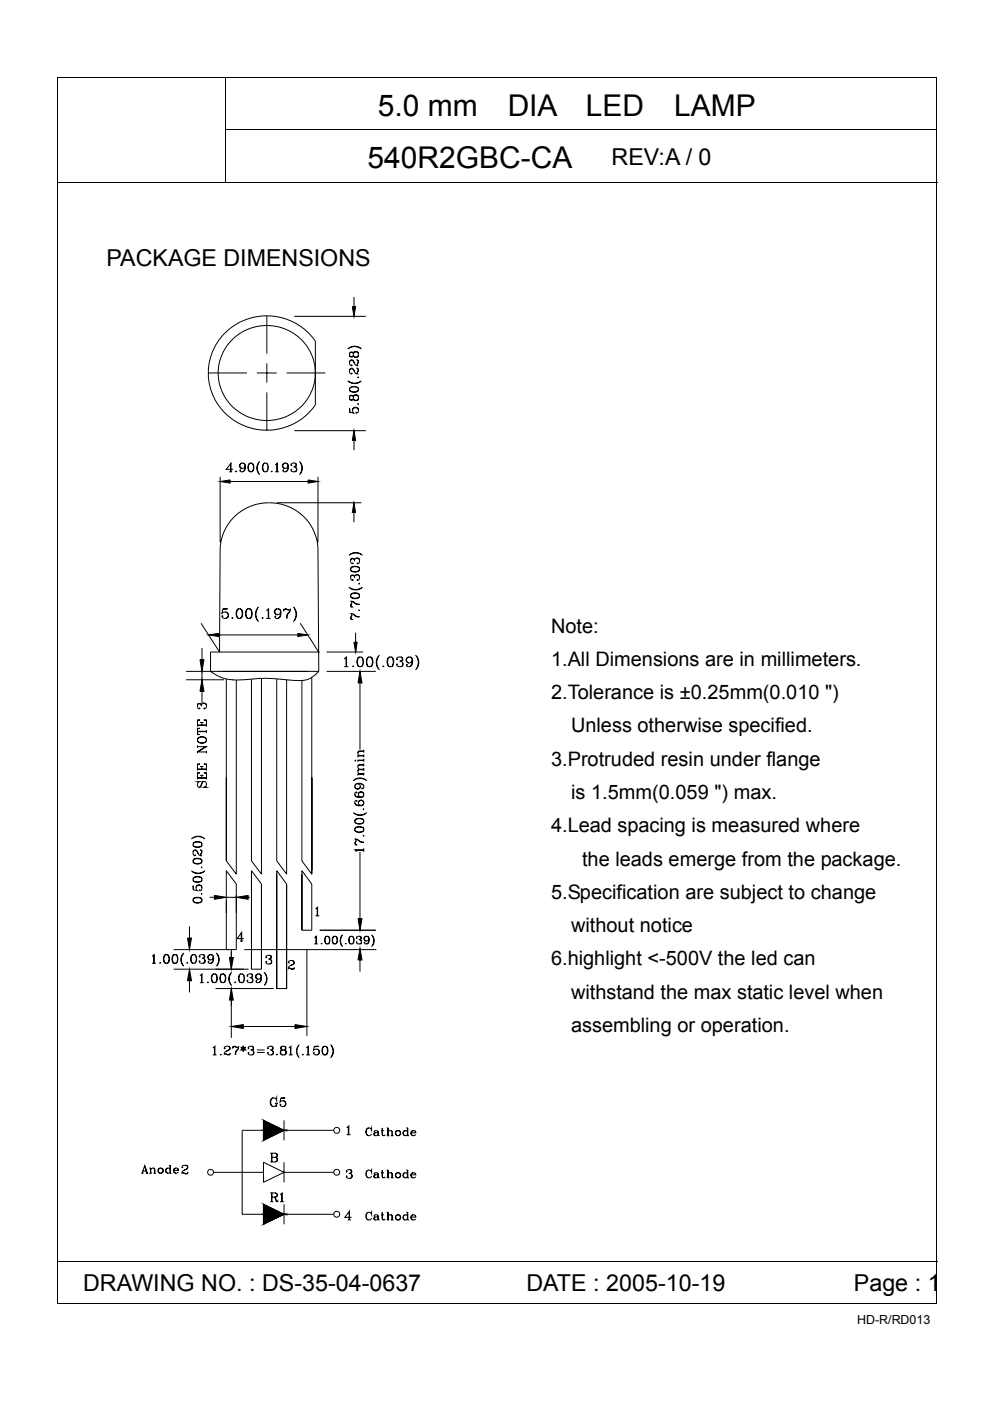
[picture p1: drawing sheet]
<svg xmlns="http://www.w3.org/2000/svg" width="210mm" height="297mm" viewBox="0 0 210 297" stroke-linecap="round" stroke-linejoin="round" font-family="sans-serif">
<path d="M12.1 16.3h.2v.2h-.2zM198.5 16.3h.2v.2h-.2zM12.1 27.4h.2v.2h-.2zM198.5 276.4h.2v.1h-.2z" fill="#000"/>
<g fill="none" stroke="#000" stroke-width=".21">
<path d="M12.1 16.4h186.4M12.2 16.5v10.9M47.9 16.5v10.9M198.6 16.5v10.9M12.1 38.6h186.6M12.2 27.6v10.9M12.2 38.7v228.6M47.8 27.5h150.9M47.9 27.6v10.9M198.6 27.6v10.9M198.6 38.7v228.6M12.1 267.4h186.6"/>
<path d="M12.1 276.5h186.4M12.2 267.5v9M198.6 267.5v9"/>
</g>
<path d="M22.8 60.8h73.6v203.2h-73.6z" fill="#fff"/>
<g fill="none" stroke="#000" stroke-width=".21">
<path d="M44.2 79.1h8.2M47.5 70.8a12.7 12.7 0 0 1 11.2-3.7 12.6 12.6 0 0 1 8.2 5.2v13.6a12.5 12.5 0 0 1-13.5 4.9 12.5 12.5 0 0 1-9.2-11 12.1 12.1 0 0 1 3.3-9zM49.4 71.8a10.2 10.2 0 0 1 13.5-.7 10.2 10.2 0 0 1 2.4 13.3 10.4 10.4 0 0 1-9.8 4.7 10.4 10.4 0 0 1-8.6-6.7 9.9 9.9 0 0 1 2.5-10.6zM54.5 79.1h4.2M56.6 67v8M56.6 77v4.1M60.8 79.1h8.2M62.4 67.1h15.2M73.7 74a1.98 1.98 0 0 1 2.9 0M73.9 73.8l1.1-.3 1.5 .3M74.1 78.5l.4-.3a.72 .72 0 0 1 .7 .7M74.1 76.8l.4-.4a.78 .78 0 0 1 .7 .7"/>
<path d="M74.1 75.3l.1 .3 .5 .1a.62 .62 0 0 0 0-1.1h-.3a.6 .6 0 0 0-.2 .9l.5 .1 .2-.3M74.1 75l.3-.3h.3l.2 .3M74.5 79.2h.2l-.2 .1a.62 .62 0 0 1-.4-.7 .62 .62 0 0 1 .6-.5l.3 .3a.88 .88 0 0 0 1 .9M74.5 77.4h.2l-.2 .1a.59 .59 0 0 1-.4-.7 .59 .59 0 0 1 .7-.4l.2 .3a.88 .88 0 0 0 1 .8M74.7 65h.7l-.3 2.1zM74.9 75l.4-.5a.63 .63 0 0 1 .7 .7 .63 .63 0 0 1-.7 .6l-.4-.5M74.9 75.3l.4 .4h.3l.4-.4M74.9 75l.4-.4 .5 .1 .2 .3M75.1 63v2M75.5 78.1l.5 .2-.3 .7M75.5 76.3l.5 .2-.3 .8M75.7 78.1l.2 .2-.2 .7 .1 .3"/>
<path d="M75.7 76.3l.2 .3-.2 .7 .1 .2M48.9 98.4v1.6M49.4 99.5h-1.4l1-1.3v1.8M50 99.8v.2zM51.3 98.2l-.2 .1a.56 .56 0 0 0-.2 .6 .56 .56 0 0 0 .4 .4M51.5 98.2a1.11 1.11 0 0 1-.1 1.8M51.9 98.8a.6 .6 0 0 1-.8 .5 .6 .6 0 0 1-.3-.9 .6 .6 0 0 1 1-.1 1 1 0 0 1 .3 1.1 1 1 0 0 1-1 .6l-.2-.2v-.2v.2M53.1 98.2a1.06 1.06 0 0 0 0 1.8h.2a1.05 1.05 0 0 0 0-1.8h-.2a1.19 1.19 0 0 0 0 1.8M53.3 98.2a1.15 1.15 0 0 1 0 1.8M54.9 98l-.4 1.1 .4 1.4M55.1 97.8a1.86 1.86 0 0 0 0 2.8M56.2 98.2a1.06 1.06 0 0 0 0 1.8h.1a1.05 1.05 0 0 0 0-1.8h-.1a1.19 1.19 0 0 0 0 1.8"/>
<path d="M56.3 98.2a1.19 1.19 0 0 1 0 1.8M56.6 83.2v8M57.6 99.8v.2zM58.3 98.5l.5-.3v1.8M58.7 98.3v1.7M60.4 98.2l-.2 .1a.56 .56 0 0 0-.2 .6 .56 .56 0 0 0 .4 .4M60.6 98.2a1.09 1.09 0 0 1-.1 1.8M61 98.8a.6 .6 0 0 1-.7 .5 .6 .6 0 0 1-.4-.9 .6 .6 0 0 1 1-.1 .99 .99 0 0 1 .3 1.1 .99 .99 0 0 1-1 .6l-.2-.2v-.2v.2M61.8 98.5v.2v-.3a.72 .72 0 0 1 1 0v.5l-.6 .1M62.4 91.3h15.2M62.5 98.2a.43 .43 0 0 1 .2 .7l-.2 .1 .2 .1a.51 .51 0 0 1 .2 .5 .51 .51 0 0 1-.4 .4l-.7-.1-.1-.2 .1-.2v.2M62.8 99.1a.57 .57 0 0 1-.3 .9"/>
<path d="M63.5 97.8a1.9 1.9 0 0 1 0 2.8M63.6 98l.4 1.1-.1 .7-.3 .7M73.7 80.7a1.98 1.98 0 0 0 2.9 0M73.9 80.9l1.1 .3 1.5-.3M74.1 84.5l.1 .3 .5 .1a.62 .62 0 0 0 0-1.1h-.3a.6 .6 0 0 0-.2 .9 .48 .48 0 0 0 .7-.2M74.1 84.2l.3-.3 .4 .1 .1 .2M74.1 82.7a1.1 1.1 0 0 0 1.9 0v-.2a.78 .78 0 0 0-1.1-.5l-.7 .2-.1 .5a1.25 1.25 0 0 0 1.9 0M74.1 82.5a1.18 1.18 0 0 1 1.9 0M74.2 87.4l-.1-.9v.9l.9 .2a.67 .67 0 0 1-.2-1 .67 .67 0 0 1 1.1 0 .67 .67 0 0 1-.3 1l-.1-.1h.1M74.7 86.9l.1-.2a.68 .68 0 0 1 1.2 .2M74.9 84.2l.4-.5a.63 .63 0 0 1 .7 .6 .63 .63 0 0 1-.7 .6l-.4-.4M74.9 84.5l.4 .4h.3l.4-.4"/>
<path d="M74.9 84.2l.4-.4h.3l.4 .4M75.1 91.3l.3 2.1h-.7zM75.1 93.4v2M75.8 85.6h.2zM75.8 80h.2zM46.7 102.1l2.1-.4v.7zM46.7 101.1v13.9M48.6 100h.6M48.8 102.1h16.5M58.3 100h.8M58.7 106.6h17.9M65.3 101.7l2.1 .4-2.1 .3z"/>
<path d="M67.4 101.1v13.9M74 117.8a1.97 1.97 0 0 1 2.9 0M74.2 117.6l1-.4 .9 .1 .6 .3M74.3 118.7l.3-.2 .5 .1 .1 .1a.54 .54 0 0 1 .5-.4 .54 .54 0 0 1 .5 .4l-.1 .7-.2 .1-.2-.1h.2M75 106.6l.4 2.1h-.7zM75 108.7v2M75.2 119l-.1-.5-.2-.1a.58 .58 0 0 0-.6 .5 .58 .58 0 0 0 .5 .6l.1-.1h-.2M75.3 118.5l.6-.1 .3 .3M42.4 139.9h.8l-.4 2.4zM42.6 132.1l3.9 6.1 .2-21.6a10.2 10.2 0 0 1 10.3-10 10.2 10.2 0 0 1 10.4 10l.2 25.7M42.8 137.4v2.5M44.2 134.6l2.1-.3v.7z"/>
<path d="M46.3 134.6h16.8M47.3 129.2l1-.1h-1l-.2 .9a.75 .75 0 0 1 1.1-.2 .75 .75 0 0 1 0 1.2 .75 .75 0 0 1-1.1-.3l.1-.2v.2M47.9 129.8a.72 .72 0 0 1 .5 .6 .72 .72 0 0 1-.5 .7M49.3 130.9v.2zM50.7 129.1a1.09 1.09 0 0 0-.5 1.6 .63 .63 0 0 0 .6 .4 .63 .63 0 0 0 .6-.4 1.67 1.67 0 0 0-.2-1.5l-.5-.1a1.31 1.31 0 0 0 0 2M50.9 129.1a1.31 1.31 0 0 1 0 2M52.7 129.1l-.3 .1a1.32 1.32 0 0 0 .3 1.9h.2a1.32 1.32 0 0 0 .3-1.9l-.5-.1a1.28 1.28 0 0 0 0 2M52.9 129.1a1.31 1.31 0 0 1 0 2M54.7 128.9l-.4 1.1 .1 .9 .3 .7M54.9 128.7a2.09 2.09 0 0 0 0 3.1M55.6 131h.2zM56.5 129.5l.5-.4v2"/>
<path d="M56.5 131.1h.9M56.9 129.2v1.9M58.8 129.1l-.2 .1a.66 .66 0 0 0-.3 .6 .66 .66 0 0 0 .5 .5M59 129.1a1.22 1.22 0 0 1-.1 2M59.5 129.8a.67 .67 0 0 1-.9 .5 .67 .67 0 0 1-.4-1 .67 .67 0 0 1 1.1-.1 1.12 1.12 0 0 1 .3 1.2 1.12 1.12 0 0 1-1 .7l-.3-.3 .1-.2v.2M60.2 129.5l.3-.4 .7 .2h.2l.2-.2a1.64 1.64 0 0 1-.6 1.2l-.1 .8M60.2 129.1v.5M60.3 129.3l.4-.1 .5 .1M61.5 129.6a1.52 1.52 0 0 0-.7 1.5M62.2 128.7a2.05 2.05 0 0 1 0 3.1M62.4 128.9l.4 1.1-.1 .9-.3 .7M63.1 134.3l2.1 .3-2.1 .4z"/>
<path d="M63.7 132.1l3.9 6.1M67.6 138.2h.1M67.6 138.2h-23v4.1a9.2 9.2 0 0 0 7.1 1.8 37.7 37.7 0 0 1 10.8 .2 5.1 5.1 0 0 0 5.1-2M69.2 138.2h7.8M73 139.7l.5-.4v2.1M73.4 139.4v2M74 124.5a1.97 1.97 0 0 0 2.9 0M74.2 124.7l1 .3 1.5-.3M74.3 126.4a1.1 1.1 0 0 0 1.9 0l-.1-.4-.7-.3a.82 .82 0 0 0-1.1 .5v.2a1.25 1.25 0 0 0 1.9 0M74.3 126.2a1.18 1.18 0 0 1 1.9 0M74.3 122.3l.3-.3h.3l.3 .3v-.2a.52 .52 0 0 1 .6-.3 .52 .52 0 0 1 .4 .5l-.1 .6-.4 .1h.2M74.3 120.8a1.1 1.1 0 0 0 1.9 0v-.2a1 1 0 0 0-1.5-.5l-.3 .2-.1 .5a1.21 1.21 0 0 0 1.9 0"/>
<path d="M74.3 120.6a1.21 1.21 0 0 1 1.9 0M74.3 131.3h.6M74.3 128.7h.6M74.6 130.5l-.2 .4 .1 .3M74.6 127.8l-.2 .4 .1 .4M74.9 130.2a1.31 1.31 0 0 0 1.3 .6M74.9 127.6a1.31 1.31 0 0 0 1.3 .6M75 136.2h.7l-.3 2zM75.2 122.5l-.1-.5-.5-.1a.61 .61 0 0 0-.3 .6 .61 .61 0 0 0 .5 .5v-.1l-.1 .1M75.3 122l.6-.1 .3 .4M75.4 134.1v4.1M76.1 123.8h.1z"/>
<path d="M76.1 129.3v.2zM76.2 130.7a2.27 2.27 0 0 1-1.6-.6h-.3l.3 .2-.3 .8 .4 .2M76.2 128.1a1.62 1.62 0 0 1-1.3-.5l-.6-.1 .3 .1-.3 .8 .4 .3M76.3 139.3a1.09 1.09 0 0 0-.5 1.6 .63 .63 0 0 0 .6 .5 .63 .63 0 0 0 .6-.5 1.02 1.02 0 0 0-.7-1.6 1.31 1.31 0 0 0 0 2.1M76.5 139.3a1.31 1.31 0 0 1 0 2.1M78.3 139.3a.9 .9 0 0 0-.6 1.2l.1 .4a.65 .65 0 0 0 .6 .5 .65 .65 0 0 0 .6-.5 1.02 1.02 0 0 0-.7-1.6 1.28 1.28 0 0 0 0 2.1M78.5 139.3a1.31 1.31 0 0 1 0 2.1M80.3 139.1l-.4 1.2 .1 .9 .3 .6M80.5 138.9a2.09 2.09 0 0 0 0 3.1M82.7 139.3a1.09 1.09 0 0 0-.5 1.6 .63 .63 0 0 0 .6 .5 .63 .63 0 0 0 .6-.5 1.02 1.02 0 0 0-.7-1.6 1.31 1.31 0 0 0 0 2.1M82.9 139.3a1.28 1.28 0 0 1 0 2.1M84.2 139.7v.2v-.4a.85 .85 0 0 1 1.2 .1l-.1 .5-.6 .1"/>
<path d="M85 139.3a.48 .48 0 0 1 .2 .8l-.2 .1a.6 .6 0 0 1 .5 .6 .6 .6 0 0 1-.5 .6l-.7-.1-.2-.4 .1-.1v.1M86.7 139.3l-.2 .1a.66 .66 0 0 0-.3 .6 .66 .66 0 0 0 .5 .6M86.9 139.3a1.23 1.23 0 0 1-.1 2.1M87.4 140a.67 .67 0 0 1-.9 .5 .67 .67 0 0 1-.3-1 .67 .67 0 0 1 1-.1 1.12 1.12 0 0 1 .3 1.2 1.12 1.12 0 0 1-1 .8l-.2-.1v-.4v.2M88.1 138.9a2.05 2.05 0 0 1 0 3.1M88.3 139.1l.4 1.2-.1 .9-.3 .6M39.5 142.3h28.1M39.5 144.1h8M41.9 158.3h1.9l-1.7 1.1M41.9 157a1 1 0 0 0 1 .6 1 1 0 0 0 .9-.8 .99 .99 0 0 0-1-.6 .99 .99 0 0 0-.9 .8 1.11 1.11 0 0 0 1.9 0M41.9 156.8a1.11 1.11 0 0 1 1.9 0M41.9 154.5l.5-.1h-.5v1.3h.5h-.5"/>
<path d="M41.9 152.7h.5h-.5v1.4M41.9 149.5a.43 .43 0 0 1 .4-.3 .43 .43 0 0 1 .4 .3l.1-.2a.54 .54 0 0 1 .5-.3 .54 .54 0 0 1 .5 .5l-.1 .6-.3 .2-.2-.1h.2M41.9 159.4h1.9M41.9 158v.6M41.9 155.1h1.9M41.9 155h1.9M41.9 153.8h1.9M41.9 153.7h1.9M42.4 153.2h.7M42.7 149.8l-.1-.6-.5-.1a.63 .63 0 0 0-.2 .7 .63 .63 0 0 0 .4 .5l.1-.1h-.2M42.8 153.2v.5M42.8 144.1l.4 2.5h-.8z"/>
<path d="M42.8 144.1h.1M42.8 142.3v1.8M42.8 146.6v2.5M42.9 149.2l.5-.1 .4 .4M43.6 158.3l-1.7 1.1v.3M43.8 152.7h-.6h.6v1.4M43.8 154.8v.6M43.8 159.2v.5M46.3 142.3h.1M48 144v38.5l2.1 2.8v-41.1M49.2 144.1h.1M55.4 143.8v41.5l-2.1-2.8v-38.5"/>
<path d="M58.7 144v38.5l2.1 2.8v-41.2M66.1 143.6v41.7l-2.1-2.8v-38.2M69.3 142.3h10.4M73 141.4h.9M74.9 141.2v.2zM76.3 142.3l.5 2.5h-.9zM76.3 144.8v14.2M77.1 159.2h-1a.58 .58 0 0 0 0 1M77.1 159.3h-1l-.2 .3M77.1 159v.6M77.1 159.9v.6M81.2 141.3h.2z"/>
<path d="M85.3 140.4a.62 .62 0 0 1-.3 1M40.6 177.9a1.98 1.98 0 0 1 2.9 0M40.7 177.7l1.1-.3 .9 .1 .6 .2M40.9 179.1a1.02 1.02 0 0 0 1.6 .5 .57 .57 0 0 0 .3-.6 .57 .57 0 0 0-.3-.5 .95 .95 0 0 0-1.6 .6 1.21 1.21 0 0 0 1.9 0M40.9 179a1.21 1.21 0 0 1 1.9 0M41.9 163.9h.5h-.5v1.3M41.9 162.1l.5-.1h-.5v1.4M41.9 165h1.9M41.9 164.9h1.9M41.9 163.1h1.9M41.9 163h1.9M42.4 164.4h.7"/>
<path d="M42.4 162.5h.7M42.8 162.5v.5M42.8 164.4v.5M43.1 165.7l-.5 1.1-.5 .1a.68 .68 0 0 1-.2-.7 .68 .68 0 0 1 .5-.5h-.5l.2 .1M43.5 166.8l.3 .1h-.6a.6 .6 0 0 0 .6-.7 .6 .6 0 0 0-.9-.4l-.6 1.1M43.8 163.9h-.6h.6v1.3M43.8 162.1l-.6-.1h.6v1.4M74.9 172.3a1.97 1.97 0 0 0 2.9 0M74.9 165.6a1.97 1.97 0 0 1 2.9 0M75.1 172.4l1 .4 .9-.1 .6-.3M75.1 165.4l1-.4 .9 .1 .6 .3M75.2 176a1.11 1.11 0 0 0 1.9 0v-.2a1.02 1.02 0 0 0-1.5-.5l-.4 .5a1.12 1.12 0 0 0 1.9 .2"/>
<path d="M75.2 175.8a1.23 1.23 0 0 1 1.9 0M75.2 174.2a1.11 1.11 0 0 0 1.9 0v-.2a.82 .82 0 0 0-1-.5l-.8 .3-.1 .4a1.27 1.27 0 0 0 1.9 0M75.2 174a1.2 1.2 0 0 1 1.9 0M75.2 170.2a1.15 1.15 0 0 0 1.9 .1M75.2 168.5a1.18 1.18 0 0 0 1.9 .1M75.2 166.8l.1 .2a.61 .61 0 0 0 .6 .2 .61 .61 0 0 0 .5-.4M75.2 166.6a1.16 1.16 0 0 1 1.9 .1M75.2 161.2h.2zM75.2 179.1h.6M75.5 178.2l-.2 .5 .1 .3M75.5 169.8h.2h-.4a.7 .7 0 0 0 .1 .7 .7 .7 0 0 0 .7 .3h.5a.59 .59 0 0 0 .6-.7 .59 .59 0 0 0-.8-.4 .59 .59 0 0 0-.3 .8l.4 .3M75.5 168h.2h-.4a.7 .7 0 0 0 .1 .8 .7 .7 0 0 0 .7 .3h.5a.6 .6 0 0 0 .6-.7 .6 .6 0 0 0-.8-.5 .6 .6 0 0 0-.3 .8l.4 .3"/>
<path d="M75.8 178a1.36 1.36 0 0 0 1.3 .6M75.9 166.2a.6 .6 0 0 1 .4 .8 .6 .6 0 0 1-.9 .3 .6 .6 0 0 1-.1-1 1.03 1.03 0 0 1 1.1-.2 1.03 1.03 0 0 1 .7 .9l-.2 .2h-.2h.2M75.9 164.1h1.2M75.9 161.2h1.2M75.9 160.3h1.2M76 170.1l.1-.1a.61 .61 0 0 1 .5-.3 .61 .61 0 0 1 .5 .4M76 168.4l.1-.2a.6 .6 0 0 1 .5-.3 .6 .6 0 0 1 .5 .5M77 177.2h.1zM77 171.6h.1zM77.1 178.5a2.35 2.35 0 0 1-1.6-.6h-.3l.3 .2-.3 .8 .4 .2M77.1 163.1h-1a.58 .58 0 0 0 0 1M77.1 163.2h-1l-.2 .2"/>
<path d="M77.1 162.1h-1a.58 .58 0 0 0 0 1M77.1 162.2h-1l-.2 .3M77.1 161.2h-1.2v.3M77.1 160.9v.6M77.1 161.9v.6M77.1 162.8v.6M77.1 163.8v.6M77.1 179.8v.8M77.1 164.1h-1.2v.3M77.1 160.2h-1.2v.3M39.8 198.9h.8l-.4 2.4zM40.2 196.4v2.5"/>
<path d="M40.6 184.6a1.93 1.93 0 0 0 2.9 0M40.7 184.8l1.1 .3 1.5-.3M40.9 190.9a1.09 1.09 0 0 0 1.9 0v-.1a1.02 1.02 0 0 0-1.5-.5l-.3 .2-.1 .3a1.04 1.04 0 0 0 1.8 .3l.1-.2M40.9 190.8a1.21 1.21 0 0 1 1.9 0M40.9 186.5a1.02 1.02 0 0 0 1.6 .5 .57 .57 0 0 0 .3-.5 .57 .57 0 0 0-.3-.6 .95 .95 0 0 0-1.6 .6 1.21 1.21 0 0 0 1.9 0M40.9 186.4a1.24 1.24 0 0 1 1.9 0M40.9 182.7a1.09 1.09 0 0 0 1.9 0v-.2a1.02 1.02 0 0 0-1.5-.4l-.3 .1-.1 .5a1.24 1.24 0 0 0 1.9 0M40.9 182.5a1.21 1.21 0 0 1 1.9 0M40.9 180.6l.2-.2h.6l.3 .6M41 188.7l-.1-.9v.9l.9 .1a.65 .65 0 0 1-.2-1 .65 .65 0 0 1 1 0 .65 .65 0 0 1-.2 1v-.1h.1M41.3 181.3h.2l-.1 .1a.64 .64 0 0 1-.5-.6 .64 .64 0 0 1 .6-.6l.3 .4a.91 .91 0 0 0 1 .8M41.6 188.1a.66 .66 0 0 1 .6-.4 .66 .66 0 0 1 .6 .4"/>
<path d="M42.4 180.2l.4 .2v.3l-.3 .5M42.5 180.2l.2 .3-.2 .7 .2 .2M42.7 189.4v.2zM42.7 183.8v.2zM44.4 190.2h1.1M45.5 189.8l2.5 .4-2.5 .5zM48 190.2h2.1M50.1 190.2l2.5-.4v.9zM50.9 199.5h.6M51.2 197.9v1.6M51.7 199h-1.4l.9-1.3v1.8M52.6 190.2h.4"/>
<path d="M53.3 184.6l2.1 2.8v18.1h-2.1zM58.7 184.6l2.1 2.8v22.2h-2.1zM64 184.6l2.1 2.8v9.8h-2.1zM66.7 198.8l.4-.3v1.6M66.9 192.7l.4-.4v1.9M66.9 194.2h.8M67 198.6v1.5M67.2 192.4v1.8M67.8 197.2h11.9M69.3 198.5a.94 .94 0 0 0 0 1.6h.4l.2-.7a.73 .73 0 0 0-.4-.9 .9 .9 0 0 0-.3 1.6h.1M69.5 198.5a1.02 1.02 0 0 1 0 1.6M70.9 198.5a.94 .94 0 0 0 0 1.6h.4l.2-.7a.73 .73 0 0 0-.4-.9 .89 .89 0 0 0-.7 .7 .89 .89 0 0 0 .3 .9h.2"/>
<path d="M71.1 198.5a1.02 1.02 0 0 1 0 1.6M72.5 198.4l-.3 .9 .3 1.2M72.7 198.2a1.7 1.7 0 0 0 0 2.5M74.4 198.5a.92 .92 0 0 0 0 1.6h.2a.87 .87 0 0 0 .5-.8 .87 .87 0 0 0-.7-.8 .99 .99 0 0 0 0 1.6M74.6 198.5a1.02 1.02 0 0 1 0 1.6M75.3 180.3h1.8M75.6 198.8v.2v-.2l.1-.2a.64 .64 0 0 1 .9 .1l-.1 .4-.5 .1M75.9 194.8h.9l-.5 2.4zM76.3 198.5l.1 .1a.4 .4 0 0 1-.1 .6l.3 .2 .1 .4a.6 .6 0 0 1-.6 .4 .6 .6 0 0 1-.5-.5v.1M76.3 180.6v14.2M76.5 199.3l.1 .5-.3 .3M77.1 180.2h-1.9l.4 .4"/>
<path d="M77.6 198.5l-.4 .5 .1 .3 .3 .2M77.8 198.5a.98 .98 0 0 1-.1 1.6M78.2 199.1a.53 .53 0 0 1-.7 .4 .53 .53 0 0 1-.3-.8 .53 .53 0 0 1 .8-.1 .84 .84 0 0 1 .3 1 .84 .84 0 0 1-1 .5v-.4v.2M78.8 198.2a1.7 1.7 0 0 1 0 2.5M78.9 198.4l.3 .9-.3 1.2M32.2 202.8l.5-.4v1.8M32.2 204.2h.8M32.6 202.5v1.7M33.9 204.1v.1zM35.2 202.4a1.04 1.04 0 0 0 0 1.8h.2a.97 .97 0 0 0 .4-1.4 .54 .54 0 0 0-.9-.2l-.1 .9 .1 .6 .3 .1M35.4 202.4a1.16 1.16 0 0 1 0 1.8M36.8 201.3h13.3v-13.9l-2.1-2.8v16.7"/>
<path d="M36.8 205.5h15.9M37 202.4a1.06 1.06 0 0 0 0 1.8h.2a1.06 1.06 0 0 0 0-1.8 1.01 1.01 0 0 0-.4 1.8h.2M37.2 202.4a1.16 1.16 0 0 1 0 1.8M38.8 202.2l-.4 1.1 .1 .8 .3 .6M39 202a1.86 1.86 0 0 0 0 2.9M39.6 204.2h.2zM40.2 205.5l.4 2.4h-.8zM40.2 207.9v2.5M41 202.4a1.06 1.06 0 0 0 0 1.8h.1a.78 .78 0 0 0 .6-1l-.1-.4a.56 .56 0 0 0-.8-.3 1.24 1.24 0 0 0 .2 1.7M41.1 202.4a1.13 1.13 0 0 1 0 1.8M42.3 202.8v.1l-.1-.1 .2-.3a.74 .74 0 0 1 1 .1l-.1 .5-.5 .1M42.4 206.8l.4-.3v1.8"/>
<path d="M42.4 208.3h.8M42.7 206.6v1.7M43.1 202.4l.2 .2v.3l-.2 .3a.54 .54 0 0 1 .4 .5 .54 .54 0 0 1-.4 .5h-.7l-.2-.3 .1-.2v.2M43.3 203.4a.53 .53 0 0 1-.2 .8M44.1 208.2v.1zM44.6 202.4l-.2 .1a.58 .58 0 0 0-.3 .6 .58 .58 0 0 0 .5 .4M44.7 202.4l.2 .1a1.18 1.18 0 0 1-.2 1.7M45.2 203a.59 .59 0 0 1-.8 .5 .59 .59 0 0 1-.3-.9 .59 .59 0 0 1 .9-.1 1.01 1.01 0 0 1 .3 1.1 1.01 1.01 0 0 1-.9 .6l-.3-.2 .1-.2v.2M45.4 206.5a1.06 1.06 0 0 0 0 1.8h.1a.81 .81 0 0 0 .6-1l-.1-.5-.5-.3a1.02 1.02 0 0 0-.3 1.8h.2M45.5 206.5a1.15 1.15 0 0 1 0 1.8M45.7 209.6h12.3M45.8 202a1.9 1.9 0 0 1 0 2.9"/>
<path d="M46 202.2l.4 1.1-.1 .8-.3 .6M47.2 206.5a1.06 1.06 0 0 0 0 1.8h.1a1.06 1.06 0 0 0 0-1.8h-.1a1.19 1.19 0 0 0 0 1.8M47.3 206.5a1.15 1.15 0 0 1 0 1.8M48.6 203h.9l-.5 2.5zM49 206.3l-.4 1.1 .1 .8 .3 .6M49 209.6l.5 2.4h-.9zM49 217.6l2.6-.4v.9zM49 201.3v4.2M49 209.6v10.4M49.1 206.1a1.93 1.93 0 0 0 0 2.9M49.8 208.2v.1zM51.1 206.5a1.06 1.06 0 0 0 0 1.8h.2a1.08 1.08 0 0 0 0-1.8h-.2a1.19 1.19 0 0 0 0 1.8"/>
<path d="M51.3 206.5a1.19 1.19 0 0 1 0 1.8M51.6 217.6h10.9M51.8 201.3h28M52.5 206.8v.2l-.1-.2 .2-.2a.69 .69 0 0 1 1 .2l-.1 .4-.6 .1M53.2 206.5l.3 .3v.2l-.3 .3a.54 .54 0 0 1 .4 .5 .54 .54 0 0 1-.4 .5h-.6l-.2-.3 .1-.2v.2M53.5 207.5a.57 .57 0 0 1-.3 .8M54.7 206.5l-.2 .1a.56 .56 0 0 0-.2 .6 .56 .56 0 0 0 .4 .4M54.9 206.5a1.12 1.12 0 0 1-.1 1.8M55.4 207.1a.6 .6 0 0 1-.9 .5 .6 .6 0 0 1-.2-.9 .6 .6 0 0 1 .9-.1 .96 .96 0 0 1 .2 1.2 .96 .96 0 0 1-1 .5v-.4v.2M56 206.1a1.93 1.93 0 0 1 0 2.9M56.2 206.3l.3 1.1-.3 1.4M56.5 202.9v.2l-.2-.2 .2-.3a.74 .74 0 0 1 1 .2l-.1 .4-.5 .1"/>
<path d="M57.2 202.5l.2 .3v.3l-.2 .2 .1 .1a.51 .51 0 0 1 .3 .6 .51 .51 0 0 1-.4 .4l-.7-.1-.2-.3 .2-.1v.1M57.4 203.5a.57 .57 0 0 1-.2 .9M61.2 204l.1 .1h-.2a.65 .65 0 0 1 .7-.5 .65 .65 0 0 1 .6 .6l-.4 .3a.94 .94 0 0 0-.9 1M61.9 203.6l.4 .4a.71 .71 0 0 1-.7 .7M62.4 205.2l-.3 .2-.7-.2-.3 .1M62.4 205.1l-.2 .4h-.4l-.4-.3M62.5 217.2l2.6 .4-2.6 .5zM65.1 201.3v18.3M66.7 200.1h.7M68.1 200.1h.2zM73.2 200.1h.2zM76.3 201.1l.5 2.4h-.9z"/>
<path d="M76.3 203.5v2.5M45.1 222.2l.5-.4v1.9M45.1 223.7h.8M45.5 221.9v1.8M46.8 223.5v.2zM47.6 222.2v.2l-.1-.2a.66 .66 0 0 1 .7-.4 .66 .66 0 0 1 .6 .6l-.3 .3a.94 .94 0 0 0-1 1M48.3 221.8l.3 .2 .1 .4-.7 .5M48.8 223.4l-.3 .2-1-.1M48.8 223.2l-.2 .5h-.3l-.5-.3M49.3 222.2l.3-.4 .6 .3 .4-.3-.1 .6a1.55 1.55 0 0 0-.5 1.3M49.3 221.8v.6M49.4 222l.4-.1 .4 .2"/>
<path d="M50.5 222.4a1.27 1.27 0 0 0-.6 1.3M51.1 222.1l.9 .5M51.6 221.8v1.1M52 222.1l-.9 .5M52.7 222.2v.2l-.1-.2a.59 .59 0 0 1 .6-.4 .59 .59 0 0 1 .6 .6l-.1 .1-.6 .1M53.4 221.8l.3 .3-.1 .4-.2 .1 .2 .1a.52 .52 0 0 1 .3 .6 .52 .52 0 0 1-.5 .4l-.6-.1-.2-.3 .1-.2v.2M53.7 222.8l.1 .5-.4 .4M54.5 222.6h1.6M54.5 223.1h1.6M55.9 237.5l4.3 2.1-2.9-.6zM55.9 239.6l1.4-.6 2.9 .6zM55.9 239.6h4.3l-2.9 .8z"/>
<path d="M55.9 237.5l4.3 2.1-4.3 2.2zM56.8 222.2v.2l-.1-.2 .2-.3a.71 .71 0 0 1 1 .2l-.1 .4-.5 .1M57.6 221.8l.2 .3v.3l-.2 .2 .1 .1a.51 .51 0 0 1 .3 .5 .51 .51 0 0 1-.4 .5l-.7-.1-.2-.3 .1-.2v.2M57.8 222.8l.1 .5-.3 .4M57.9 232.8a1.04 1.04 0 0 0 0 1.8M58.3 233.9h.6M58.6 233l.1 .3v-.5l-.1 .2a.71 .71 0 0 0-.8-.2 .71 .71 0 0 0-.5 .7 .78 .78 0 0 0 .2 1 .78 .78 0 0 0 1.1-.1M58.6 233.9v.7M58.7 233.9v.7M58.7 223.5v.2zM59.6 232.9l.9-.1h-.9l-.2 .9a.68 .68 0 0 1 1-.3 .68 .68 0 0 1 0 1.1 .68 .68 0 0 1-1-.2l.1-.2v.2M59.9 221.8l-.3 .1-.1 .5a.68 .68 0 0 0 1.1 0v-.3a.6 .6 0 0 0-1 0v.3l.3 .2"/>
<path d="M59.9 222.6l-.4 .2a.59 .59 0 0 0 .1 .8l.6 .1 .4-.2v-.7l-.4-.2M59.9 222.6l-.4 .4v.3l.4 .4M60.1 233.4a.64 .64 0 0 1 .4 .6 .64 .64 0 0 1-.4 .6M60.2 237.5v4.3M60.2 221.8l.3 .3-.1 .4-.2 .1M60.2 222.6l.4 .4v.3l-.4 .4M61.2 222.2l.5-.4v1.9M61.2 223.7h.8M61.6 221.9v1.8M63.3 221.6l-.4 1.1 .1 .8 .3 .6M63.5 221.5a1.9 1.9 0 0 0 0 2.8M64.2 223.5v.2z"/>
<path d="M64.9 222.2l.5-.4v1.9M64.9 223.7h.8M65.3 221.9v1.8M66.7 221.9l.8-.1h-.8l-.2 .9a.67 .67 0 0 1 1-.2 .67 .67 0 0 1 0 1 .67 .67 0 0 1-1-.2v-.2v.2M67.2 222.4l.2 .1a.64 .64 0 0 1 .2 .7 .64 .64 0 0 1-.4 .5M68.8 221.8a1.04 1.04 0 0 0 0 1.9h.2a1.04 1.04 0 0 0 0-1.9h-.2a1.16 1.16 0 0 0 0 1.9M69 221.8a1.16 1.16 0 0 1 0 1.9M70.1 221.5a1.86 1.86 0 0 1 0 2.8M70.3 221.6l.3 1.1-.3 1.4M70.8 239.6h-19.4v17.9h19.4M73.5 239.1l.5-.4v1.9M73.9 238.8v1.8"/>
<path d="M78.1 239.1a.93 .93 0 0 0-.5 .9 .93 .93 0 0 0 .5 .8M78.7 239.4l.1 .2v-.5l-.1 .3a.62 .62 0 0 0-.7-.2 .62 .62 0 0 0-.4 .6v.4a.63 .63 0 0 0 .5 .6 .63 .63 0 0 0 .7-.4M79.4 239.8l-.1 .1 .3-.2 .5 .1 .3 1M80.1 239.8v.8l.4 .2M80.8 239.7h.6M81 239.1l.1 1.6a.34 .34 0 0 0 .6-.1M81.1 239.1v1.4l.2 .3M82 239.1h.3v1.7M82.2 239.1v1.7M82.3 239.9l.4-.2 .4 .1 .1 1M82.9 239.7l.2 .2v.9M84.3 239.7a.54 .54 0 0 0-.4 .8 .54 .54 0 0 0 .9 0 .54 .54 0 0 0-.3-.8 .55 .55 0 0 0-.6 .5 .55 .55 0 0 0 .4 .6"/>
<path d="M84.5 239.7l.1 .1a.56 .56 0 0 1 .3 .5 .56 .56 0 0 1-.4 .5M85.9 239.7a.56 .56 0 0 0-.4 .6 .56 .56 0 0 0 .4 .5M86.1 239.1h.4v1.7M86.4 239.9a.53 .53 0 0 0-.8-.1 .53 .53 0 0 0 0 .8 .53 .53 0 0 0 .8 0M86.4 239.1v1.7h.3M87.6 239.7l-.2 .1a.56 .56 0 0 0-.2 .5 .56 .56 0 0 0 .4 .5M88 239.8l.1 .4M30 248.8h.5M30.1 248.8l.6-1.7 .6 1.7M30.3 248.3h.7M30.7 247.3l.5 1.5M30.9 248.8h.5"/>
<path d="M31.6 248.8h.6M31.6 247.6h.4v1.2M31.9 247.6v1.2M32 247.9l.1-.2a.49 .49 0 0 1 .8 .2v.9M32.5 247.6l.3 .3v.9M32.5 248.8h.6M34 247.6a.56 .56 0 0 0-.4 .9 .56 .56 0 0 0 .9 0 .56 .56 0 0 0-.4-.9 .56 .56 0 0 0-.5 .5 .56 .56 0 0 0 .4 .7M34.1 247.6l.2 .1a.56 .56 0 0 1 .2 .6 .56 .56 0 0 1-.4 .5M35.6 247.6l-.4 .5 .1 .4 .3 .3M35.8 247.1h.3v1.7M36 247.9a.53 .53 0 0 0-.7-.1 .53 .53 0 0 0 0 .8 .53 .53 0 0 0 .7-.1M36 247.1v1.7h.4"/>
<path d="M36.9 248.1h.9a.56 .56 0 0 0-.7-.4 .56 .56 0 0 0-.3 .9 .56 .56 0 0 0 .9 .1l.1-.2M37.3 247.6l-.2 .1a.56 .56 0 0 0-.2 .6 .56 .56 0 0 0 .4 .5M37.7 247.7v.4M38.7 247.4l.1 .1h-.2a.64 .64 0 0 1 .6-.5 .64 .64 0 0 1 .6 .6l-.3 .3a.94 .94 0 0 0-.9 1M39.4 247.1l.3 .1 .1 .4-.8 .5M39.8 248.6l-.2 .2-.7-.2-.3 .1M39.8 248.5l-.1 .4h-.4l-.4-.3M45.3 248.6h10.6M55.9 241.8l1.4-1.4 2.9-.8zM55.9 257.5h4.3l-2.9 .6zM55.9 259.6l1.4-1.5 2.9-.6zM55.9 255.3l4.3 2.2-2.9-.8z"/>
<path d="M55.9 257.5l1.4-.8 2.9 .8zM55.9 246.4l4.3 2.2-4.3 2.1zM55.9 255.3l4.3 2.2-4.3 2.1zM57.3 244.5l1.4 .1 .1 .4-.4 .4M57.3 252.9h1.1l.4 .4-.1 .4-1 .1M57.3 254.8h.6M57.6 244.5v1.9M57.6 252.9v1.9M57.7 244.5v1.9M57.7 252.9v1.9M58.1 253.8l.3 .2 .3 .6h.2M58.3 253.9l.4 .9h.1l.1-.3"/>
<path d="M58.4 244.5l.3 .4-.1 .4-.9 .1M58.4 245.4a.49 .49 0 0 1 .4 .3 .49 .49 0 0 1-.1 .5l-.3 .2h-1.1M58.4 245.4l.3 .3a.49 .49 0 0 1-.3 .7M58.4 252.9l.3 .4v.3l-.3 .2M59.4 253.3l.4-.4v1.9M59.4 254.8h.8M59.7 253v1.8M60.2 246.4v4.3M60.2 255.3v4.3M60.2 248.6h10.6M73.5 248.3l.1 .1h-.2a.59 .59 0 0 1 .7-.4 .59 .59 0 0 1 .5 .5l-.1 .2-.5 .1M73.5 240.6h.8"/>
<path d="M73.8 258.6h.6M74 257v1.6M74.2 248l.3 .2-.1 .5-.2 .1a.53 .53 0 0 1 .5 .5 .53 .53 0 0 1-.5 .5l-.6-.1-.1-.4v.2M74.5 249a.53 .53 0 0 1-.3 .8M74.5 258.1h-1.4l1-1.3v1.8M78.1 248.1a.93 .93 0 0 0-.5 .8 .93 .93 0 0 0 .5 .8M78.1 257a.91 .91 0 0 0-.5 .8 .91 .91 0 0 0 .5 .9M78.7 248.3l.1 .3v-.5l-.1 .2a.77 .77 0 0 0-1.1 .1 .77 .77 0 0 0 .1 1.1l.6 .2 .5-.4M78.7 257.2l.1 .3v-.5l-.1 .2-.2-.1a.77 .77 0 0 0-1 .8 .77 .77 0 0 0 1 .7l.3-.3M79.4 248.8l-.1 .1 .3-.3 .5 .1 .3 1M79.4 257.7l-.1 .1 .3-.2h.5l.3 1.1M79.6 249.1a.32 .32 0 0 0-.3 .3 .32 .32 0 0 0 .3 .3"/>
<path d="M79.6 258a.32 .32 0 0 0-.2 .6l.2 .1M79.6 240.2h-.2a.32 .32 0 0 0 .2 .6M80.1 248.8v.7l.4 .2M80.1 248.9l-.8 .3v.5a.6 .6 0 0 0 .8-.2M80.1 257.7v.7l.4 .3M80.1 257.9l-.8 .2v.5a.6 .6 0 0 0 .8-.2M80.1 240l-.8 .2v.4a.51 .51 0 0 0 .8 0M80.8 248.6h.6M80.8 257.6h.6M81 248.1l.1 1.6h.3l.3-.2M81 257l.1 1.6 .3 .1 .3-.3M81.1 248.1v1.3l.2 .3"/>
<path d="M81.1 257v1.3l.2 .4M82 248.1h.3v1.6M82 257h.3v1.7M82 249.7h.5M82 258.7h.5M82 240.8h.5M82.2 248.1v1.6M82.2 257v1.7M82.3 248.9l.4-.3 .4 .1 .1 1M82.3 257.8a.51 .51 0 0 1 .9 0v.9M82.9 248.6l.2 .3v.8M82.9 257.6l.2 .2v.9"/>
<path d="M82.9 249.7h.5M82.9 258.7h.5M82.9 240.8h.5M84.3 248.6a.54 .54 0 0 0-.4 .9 .54 .54 0 0 0 .9 0 .54 .54 0 0 0-.3-.9 .55 .55 0 0 0-.6 .5 .55 .55 0 0 0 .4 .6M84.3 257.6a.56 .56 0 0 0-.4 .8 .56 .56 0 0 0 .9 0 .56 .56 0 0 0-.3-.8 .56 .56 0 0 0-.6 .4 .56 .56 0 0 0 .4 .7M84.5 248.6l.1 .1a.56 .56 0 0 1 .3 .6 .56 .56 0 0 1-.4 .4M84.5 257.6h.1a.56 .56 0 0 1 .3 .6 .56 .56 0 0 1-.4 .5M85.9 248.6l-.4 .5a.52 .52 0 0 0 .4 .6M85.9 257.6l-.4 .4 .1 .4 .3 .3M86.1 248.1h.4v1.6M86.1 257h.4v1.7M86.4 248.9a.53 .53 0 0 0-.8-.1 .53 .53 0 0 0 0 .8 .53 .53 0 0 0 .8-.1"/>
<path d="M86.4 257.8a.53 .53 0 0 0-.8-.1 .53 .53 0 0 0 0 .8 .53 .53 0 0 0 .8-.1M86.4 248.1v1.6h.3M86.4 257v1.7h.3M87.2 249.1h1a.56 .56 0 0 0-.8-.4 .56 .56 0 0 0-.3 .8 .56 .56 0 0 0 .9 .2l.2-.2M87.2 258h1a.56 .56 0 0 0-.8-.3 .56 .56 0 0 0-.3 .8 .56 .56 0 0 0 .9 .1l.2-.2M87.2 240.2h1a.56 .56 0 0 0-.8-.4 .56 .56 0 0 0-.3 .8 .56 .56 0 0 0 .9 .1l.2-.1M87.6 248.6l-.2 .1a.56 .56 0 0 0-.2 .6 .56 .56 0 0 0 .4 .4M87.6 257.6h-.2a.56 .56 0 0 0-.2 .6 .56 .56 0 0 0 .4 .5M88 248.7l.1 .4M88 257.6l.1 .4"/>
<circle cx="71.4" cy="239.7" r=".63"/>
<circle cx="44.6" cy="248.5" r=".63"/>
<circle cx="71.4" cy="257.4" r=".63"/>
<circle cx="71.4" cy="248.5" r=".63"/>
</g>
<g fill="#000">
<path d="M74.7 65h.7l-.3 2.1zM75.1 91.3l.3 2.1h-.7zM46.7 102.1l2.1-.4v.7zM65.3 101.7l2.1 .4-2.1 .3zM75.1 106.6l.3 2.1h-.7zM42.4 139.9h.8l-.4 2.4zM44.2 134.6l2.1-.3v.7zM63.1 134.3l2.1 .3-2.1 .4zM75.1 136.2h.6l-.3 2zM42.8 144.1l.4 2.5h-.8zM76.3 142.3l.5 2.5h-.9zM39.8 198.9h.8l-.4 2.4z"/>
<path d="M45.5 189.8l2.5 .4-2.5 .5zM50.1 190.2l2.5-.4v.9zM75.9 194.8h.9l-.5 2.4zM40.2 205.5l.4 2.4h-.8zM48.6 203h.9l-.4 2.5zM49.1 209.6l.4 2.4h-.9zM49.1 217.6l2.5-.4v.9zM62.5 217.2l2.6 .4-2.6 .5zM76.3 201.1l.5 2.4h-.9zM55.9 237.5l4.3 2.1-2.9-.6zM55.9 237.5l1.4 1.5-1.4 .6zM55.9 239.6l1.4-.6 2.9 .6z"/>
<path d="M55.9 239.6h4.3l-2.9 .8zM55.9 239.6l1.4 .8-1.4 1.4zM55.9 241.8l1.4-1.4 2.9-.8zM55.9 257.5h4.3l-2.9 .6zM55.9 257.5l1.4 .6-1.4 1.5zM55.9 259.6l1.4-1.5 2.9-.6zM55.9 255.3l4.3 2.2-2.9-.8zM55.9 255.3l1.4 1.4-1.4 .8zM55.9 257.5l1.4-.8 2.9 .8z"/>
</g>
<g font-size="6.3">
<text x="80.1" y="24.5">5.0 mm</text>
<text x="107.6" y="24.5">DIA</text>
<text x="124.2" y="24.5">LED</text>
<text x="142.9" y="24.5">LAMP</text>
<text x="77.9" y="35.6">540R2GBC-CA</text>
</g>
<g font-size="4.9">
<text x="129.7" y="34.9">REV:A / 0</text>
<text x="22.6" y="56.3">PACKAGE DIMENSIONS</text>
<text x="17.6" y="273.7">DRAWING NO. : DS-35-04-0637</text>
<text x="111.6" y="273.7">DATE : 2005-10-19</text>
<text x="181" y="273.7">Page : 1</text>
</g>
<g font-size="4.2">
<text x="116.8" y="134.1">Note:</text>
<text x="116.8" y="141.2">1.All Dimensions are in millimeters.</text>
<text x="116.8" y="148.3">2.Tolerance is ±0.25mm(0.010 &quot;)</text>
<text x="121.1" y="155.3">Unless otherwise specified.</text>
<text x="116.8" y="162.3">3.Protruded resin under flange</text>
<text x="121.1" y="169.4">is 1.5mm(0.059 &quot;) max.</text>
<text x="116.8" y="176.5">4.Lead spacing is measured where</text>
<text x="123.4" y="183.5">the leads emerge from the package.</text>
<text x="116.8" y="190.6">5.Specification are subject to change</text>
<text x="121.1" y="197.6">without notice</text>
<text x="116.8" y="204.7">6.highlight &lt;-500V the led can</text>
<text x="121.1" y="211.8">withstand the max static level when</text>
<text x="121.1" y="218.8">assembling or operation.</text>
</g>
<text font-size="2.6" x="181.7" y="280.7">HD-R/RD013</text>
</svg>
